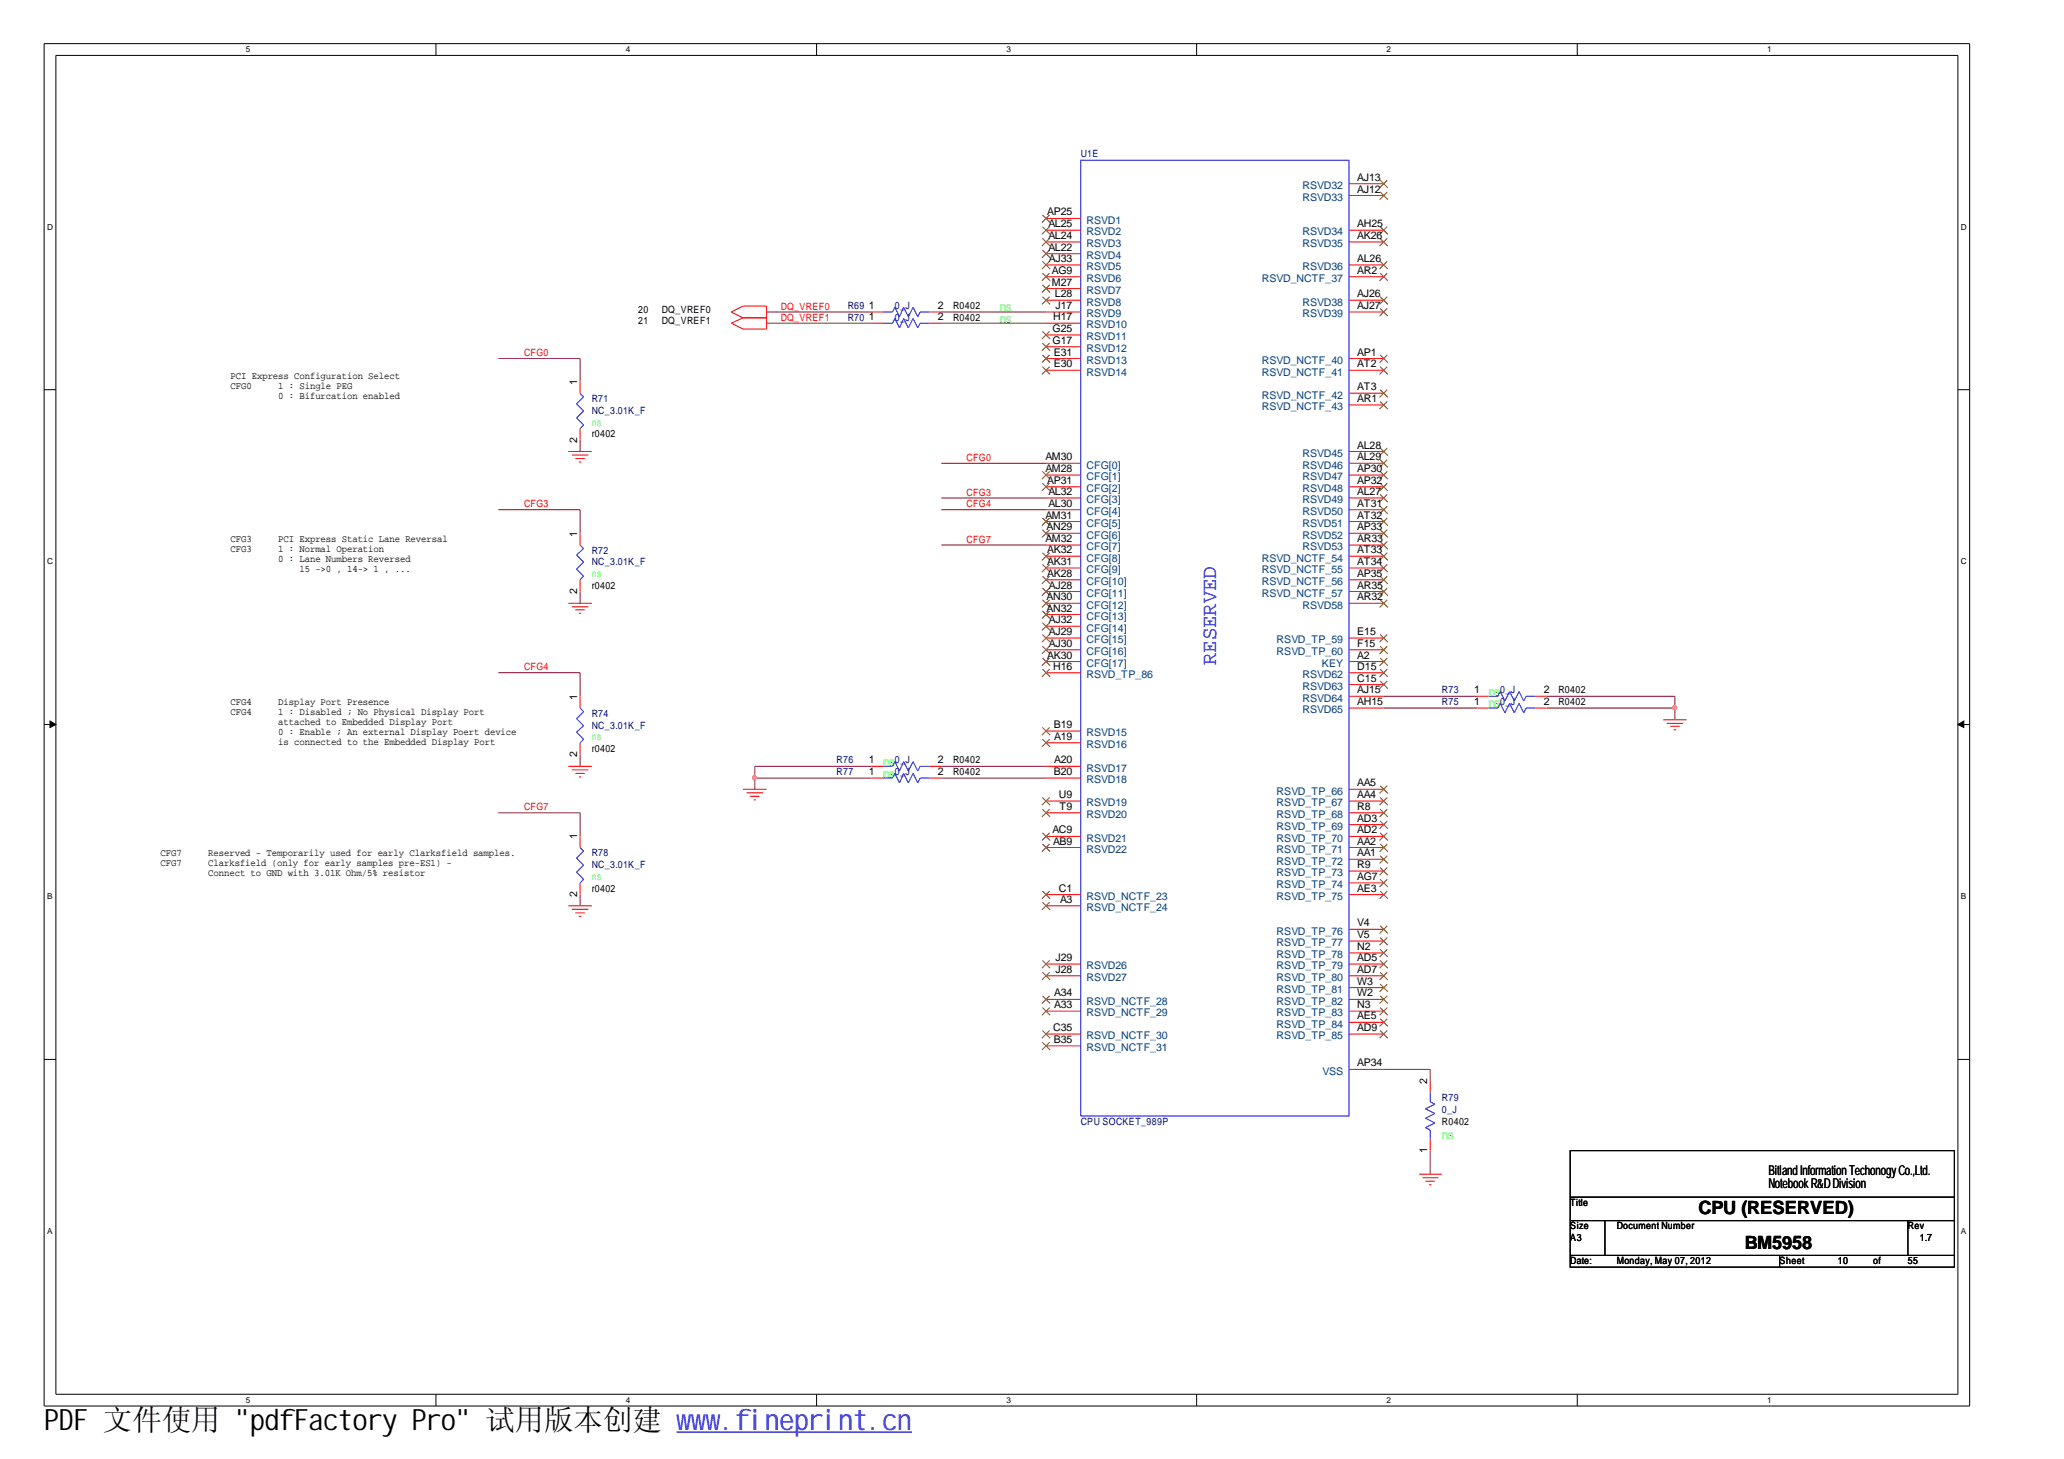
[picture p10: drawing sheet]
<svg xmlns="http://www.w3.org/2000/svg" width="297mm" height="210mm" viewBox="0 0 297 210" stroke-linecap="round" stroke-linejoin="round" font-family="sans-serif">
<path d="M6.3 6.3h277.2v196h-277.2zM8 8h273.8v192.6h-273.8z" fill="none" stroke="#000" stroke-width=".14"/>
<g fill="#fff">
<path d="M35.4 6.4h.6v1.4h-.6z"/>
<path d="M35.4 200.8h.6v1.3h-.6z"/>
</g>
<path d="M62.7 6.3v1.7M62.7 200.6v1.7" fill="none" stroke="#000" stroke-width=".14"/>
<g fill="#fff">
<path d="M90.1 6.4h.6v1.4h-.6z"/>
<path d="M90.1 200.8h.6v1.3h-.6z"/>
</g>
<path d="M117.5 6.3v1.7M117.5 200.6v1.7" fill="none" stroke="#000" stroke-width=".14"/>
<g fill="#fff">
<path d="M144.9 6.4h.6v1.4h-.6z"/>
<path d="M144.9 200.8h.6v1.3h-.6z"/>
</g>
<path d="M172.2 6.3v1.7M172.2 200.6v1.7" fill="none" stroke="#000" stroke-width=".14"/>
<g fill="#fff">
<path d="M199.6 6.4h.6v1.4h-.6z"/>
<path d="M199.6 200.8h.6v1.3h-.6z"/>
</g>
<path d="M227 6.3v1.7M227 200.6v1.7" fill="none" stroke="#000" stroke-width=".14"/>
<g fill="#fff">
<path d="M254.3 6.4h.6v1.4h-.6z"/>
<path d="M254.3 200.8h.6v1.3h-.6z"/>
<path d="M6.8 32h.7v1.4h-.7z"/>
<path d="M282.2 32h.8v1.4h-.8z"/>
<path d="M6.8 80.1h.7v1.4h-.7z"/>
<path d="M282.2 80.1h.8v1.4h-.8z"/>
</g>
<path d="M6.3 56.1h1.7M281.8 56.1h1.7" fill="none" stroke="#000" stroke-width=".14"/>
<g fill="#fff">
<path d="M6.8 128.3h.7v1.3h-.7z"/>
<path d="M282.2 128.3h.8v1.3h-.8z"/>
</g>
<path d="M6.3 104.2h1.7M281.8 104.2h1.7" fill="none" stroke="#000" stroke-width=".14"/>
<g fill="#000" stroke="#000" stroke-width=".14">
<path d="M7.2 103.7l.8 .5-.8 .5z" fill-rule="evenodd"/>
<path d="M281.8 104.2l.8-.5v1z" fill-rule="evenodd"/>
</g>
<g fill="#fff">
<path d="M6.8 176.5h.7v1.3h-.7z"/>
<path d="M282.2 176.5h.8v1.3h-.8z"/>
</g>
<path d="M6.3 152.4h1.7M281.8 152.4h1.7M226 165.5h55.3v16.8h-55.3zM226 172.2h55.3M226 175.6h55.3M231 175.6v5M274.6 175.6v5M226 180.6h55.3M256.1 180.6v1.7" fill="none" stroke="#000" stroke-width=".14"/>
<g fill="none" stroke="#800040" stroke-width=".14">
<path d="M71.7 51.6h11.8v3.3M110.3 44.9h15.1M110.3 46.5h15.1M135.5 44.9h15M135.5 46.5h15M71.7 73.3h11.8v3.4M83.5 63.3v1.7M135.5 71.6h15M135.5 73.3h15M135.5 66.6h15M135.5 78.4h15M71.7 96.8h11.8v3.4"/>
<path d="M83.5 85.1v1.7M71.7 116.9h11.8v3.4M83.5 108.6v1.7M108.6 111.9h16.8M125.4 110.3h-16.8v3.3M135.5 111.9h15M135.5 110.3h15M199.1 101.9h13.5M199.1 100.2h13.5M222.6 100.2h18.4v3.4M222.6 101.9h18.4M83.5 128.7v1.6"/>
<path d="M199.1 153.9h6.7v1.6M205.8 165.5v3.4"/>
</g>
<g fill="#f0f" stroke="#f0f" stroke-width=".14">
<circle cx="241" cy="101.8" r=".31"/>
<circle cx="108.6" cy="111.9" r=".31"/>
</g>
<g fill="none" stroke="#f00" stroke-width=".14">
<path d="M150.5 33.1h5M150.5 34.8h5M150.5 38.1h5M150.5 39.8h5M150.5 31.4h5M150.5 36.5h5M194.1 33.1h5M194.1 34.8h5M194.1 38.1h5M194.1 39.8h5M194.1 26.4h5M194.1 28.1h5"/>
<path d="M83.5 54.9v1.7M105.2 44.9l1.7-.9h3.4v3.3h-3.4l-1.7-.8 1.7-.8zM106.9 45.7h3.4M125.4 44.9h1.7M125.4 46.5h1.7M133.8 44.9h1.7M133.8 46.5h1.7M150.5 43.2h5M150.5 44.9h5M150.5 51.6h5M150.5 53.3h5M150.5 41.5h5"/>
<path d="M150.5 46.5h5M150.5 48.2h5M150.5 49.9h5M194.1 43.2h5M194.1 56.6h5M194.1 44.9h5M194.1 51.6h5M194.1 53.3h5M194.1 58.3h5M81.8 65h3.4M82.3 65.5h2.4M82.8 66h1.4"/>
<path d="M83.3 66.5h.4M83.5 61.7v1.6M83.5 76.7v1.7M150.5 66.6h5M150.5 68.3h5M150.5 70h5M150.5 71.6h5M150.5 73.3h5M150.5 75h5M150.5 76.7h5M150.5 78.4h5M194.1 65h5"/>
<path d="M194.1 66.6h5M194.1 68.3h5M194.1 70h5M194.1 71.6h5M194.1 73.3h5M194.1 75h5M194.1 76.7h5M194.1 78.4h5M81.8 86.8h3.4M82.3 87.3h2.4M82.8 87.7h1.4M83.3 88.2h.4"/>
<path d="M83.5 83.4v1.7M150.5 86.8h5M150.5 80h5M150.5 81.7h5M150.5 83.4h5M150.5 85.1h5M150.5 88.4h5M150.5 90.1h5M150.5 91.8h5M150.5 93.5h5M150.5 95.2h5M150.5 96.8h5"/>
<path d="M194.1 86.8h5M194.1 80h5M194.1 81.7h5M194.1 83.4h5M194.1 85.1h5M194.1 91.8h5M194.1 93.5h5M194.1 95.2h5M194.1 96.8h5M194.1 98.5h5M81.8 110.3h3.4M82.3 110.8h2.4"/>
<path d="M82.8 111.3h1.4M83.3 111.8h.4M83.5 100.2v1.7M83.5 106.9v1.7M106.9 113.6h3.4M107.4 114.1h2.4M107.9 114.6h1.4M108.5 115.1h.3M125.4 110.3h1.7M125.4 111.9h1.7M133.8 110.3h1.7M133.8 111.9h1.7"/>
<path d="M150.5 110.3h5M150.5 106.9h5M150.5 105.2h5M150.5 111.9h5M150.5 116.9h5M150.5 115.2h5M194.1 113.6h5M194.1 100.2h5M194.1 101.9h5M194.1 116.9h5M194.1 115.2h5M194.1 118.6h5"/>
<path d="M212.6 100.2h1.6M212.6 101.9h1.6M221 100.2h1.6M221 101.9h1.6M239.4 103.6h3.3M239.9 104.1h2.3M240.4 104.5h1.3M240.9 105h.3M81.8 130.3h3.4M82.3 130.8h2.4M82.8 131.3h1.4M83.3 131.8h.4"/>
<path d="M83.5 120.3v1.6M83.5 127v1.7M150.5 130.3h5M150.5 138.7h5M150.5 121.9h5M150.5 120.3h5M150.5 128.7h5M194.1 138.7h5M194.1 121.9h5M194.1 120.3h5M194.1 128.7h5M194.1 123.6h5"/>
<path d="M194.1 125.3h5M194.1 127h5M194.1 133.7h5M194.1 135.4h5M194.1 137.1h5M150.5 148.8h5M150.5 150.5h5M150.5 143.8h5M150.5 145.5h5M150.5 140.4h5M194.1 148.8h5M194.1 143.8h5"/>
<path d="M194.1 145.5h5M194.1 140.4h5M194.1 142.1h5M194.1 147.1h5M194.1 153.9h5M205.8 155.5v1.7M204.2 168.9h3.3M204.7 169.4h2.3M205.1 169.9h1.4M205.7 170.4h.3M205.8 163.8v1.7"/>
</g>
<path d="M155.5 23h38.6v137.5h-38.6zM83.5 56.6l.5 .5-1 1 1 1-1 1 1 1-.5 .6M127.1 44.9h1.3l.4-.7 .7 1.4 .5-1.4 .7 1.4 .7-1.4 .7 1.4 .3-.7h1.4M127.1 46.5h1.3l.4-.7 .7 1.4 .5-1.4 .7 1.4 .7-1.4 .7 1.4 .3-.7h1.4M83.5 78.4l.5 .5-1 1 1 1-1 1 1 1-.5 .5M83.5 101.9l.5 .5-1 1 1 1-1 .9 1 1.1-.5 .5M127.1 110.3h1.3l.4-.7 .7 1.3 .5-1.3 .7 1.3 .7-1.3 .7 1.3 .3-.6h1.4M127.1 111.9h1.3l.4-.6 .7 1.3 .5-1.3 .7 1.3 .7-1.3 .7 1.3 .3-.7h1.4M214.2 100.2h1.4l.3-.7 .7 1.4 .7-1.4 .6 1.4 .7-1.4 .7 1.4 .3-.7h1.4M214.2 101.9h1.4l.3-.7 .7 1.3 .7-1.3 .6 1.3 .7-1.3 .7 1.3 .3-.6h1.4M83.5 121.9l.5 .5-1 1.1 1 1-1 1 1 1-.5 .5M205.8 157.2v1.3l.7 .3-1.4 .7 1.4 .7-1.4 .7 1.4 .7-1.4 .6 .7 .4v1.2" fill="none" stroke="#00f" stroke-width=".14"/>
<g fill="none" stroke="#804000" stroke-width=".14">
<path d="M150 30.9l1.1 1.1M150 32.6l1.1 1.1M150 34.3l1.1 1.1M150 36l1.1 1.1M150 37.6l1.1 1.1M150 39.3l1.1 1.1M151 30.9l-1.1 1.1M151 32.6l-1.1 1.1M151 34.3l-1.1 1.1M151 36l-1.1 1.1M151 37.6l-1.1 1.1M151 39.3l-1.1 1.1"/>
<path d="M198.6 32.6l1.1 1.1M198.6 34.3l1.1 1.1M198.6 37.6l1.1 1.1M198.6 39.3l1.1 1.1M198.6 25.9l1.1 1.1M198.6 27.6l1.1 1.1M199.6 27.6l-1.1 1.1M199.6 32.6l-1.1 1.1M199.6 34.3l-1.1 1.1M199.6 37.6l-1.1 1.1M199.6 39.3l-1.1 1.1M199.6 25.9l-1.1 1.1"/>
<path d="M150 41l1.1 1.1M150 42.7l1.1 1.1M150 47.7l1.1 1.1M150 49.4l1.1 1.1M150 51.1l1.1 1.1M150 52.8l1.1 1.1M151 41l-1.1 1.1M151 42.7l-1.1 1.1M151 47.7l-1.1 1.1M151 49.4l-1.1 1.1M151 51.1l-1.1 1.1M151 52.8l-1.1 1.1"/>
<path d="M198.6 42.7l1.1 1.1M198.6 56.1l1.1 1.1M198.6 44.4l1.1 1.1M198.6 51.1l1.1 1.1M198.6 52.8l1.1 1.1M198.6 57.8l1.1 1.1M199.6 42.7l-1.1 1.1M199.6 56.1l-1.1 1.1M199.6 44.4l-1.1 1.1M199.6 51.1l-1.1 1.1M199.6 52.8l-1.1 1.1M199.6 57.8l-1.1 1.1"/>
<path d="M150 67.8l1.1 1.1M150 69.5l1.1 1.1M150 74.5l1.1 1.1M150 76.2l1.1 1.1M150 79.5l1.1 1.1M151 67.8l-1.1 1.1M151 69.5l-1.1 1.1M151 74.5l-1.1 1.1M151 76.2l-1.1 1.1M151 79.5l-1.1 1.1M198.6 64.4l1.1 1.1M198.6 66.1l1.1 1.1"/>
<path d="M198.6 67.8l1.1 1.1M198.6 69.5l1.1 1.1M198.6 71.1l1.1 1.1M198.6 72.8l1.1 1.1M198.6 74.5l1.1 1.1M198.6 76.2l1.1 1.1M198.6 77.9l1.1 1.1M198.6 79.5l1.1 1.1M199.6 64.4l-1.1 1.1M199.6 66.1l-1.1 1.1M199.6 67.8l-1.1 1.1M199.6 69.5l-1.1 1.1"/>
<path d="M199.6 71.1l-1.1 1.1M199.6 72.8l-1.1 1.1M199.6 74.5l-1.1 1.1M199.6 76.2l-1.1 1.1M199.6 77.9l-1.1 1.1M199.6 79.5l-1.1 1.1M150 81.2l1.1 1.1M150 82.9l1.1 1.1M150 84.6l1.1 1.1M150 86.3l1.1 1.1M150 87.9l1.1 1.1M150 89.6l1.1 1.1"/>
<path d="M150 91.3l1.1 1.1M150 93l1.1 1.1M150 94.7l1.1 1.1M150 96.3l1.1 1.1M151 81.2l-1.1 1.1M151 82.9l-1.1 1.1M151 84.6l-1.1 1.1M151 86.3l-1.1 1.1M151 87.9l-1.1 1.1M151 89.6l-1.1 1.1M151 91.3l-1.1 1.1M151 93l-1.1 1.1"/>
<path d="M151 94.7l-1.1 1.1M151 96.3l-1.1 1.1M198.6 81.2l1.1 1.1M198.6 82.9l1.1 1.1M198.6 84.6l1.1 1.1M198.6 86.3l1.1 1.1M198.6 91.3l1.1 1.1M198.6 93l1.1 1.1M198.6 94.7l1.1 1.1M198.6 96.3l1.1 1.1M198.6 98l1.1 1.1M199.6 81.2l-1.1 1.1"/>
<path d="M199.6 82.9l-1.1 1.1M199.6 84.6l-1.1 1.1M199.6 86.3l-1.1 1.1M199.6 91.3l-1.1 1.1M199.6 93l-1.1 1.1M199.6 94.7l-1.1 1.1M199.6 96.3l-1.1 1.1M199.6 98l-1.1 1.1M150 106.4l1.1 1.1M150 104.7l1.1 1.1M150 116.4l1.1 1.1M150 114.7l1.1 1.1"/>
<path d="M150 119.8l1.1 1.1M151 104.7l-1.1 1.1M151 106.4l-1.1 1.1M151 114.7l-1.1 1.1M151 116.4l-1.1 1.1M151 119.8l-1.1 1.1M198.6 113l1.1 1.1M198.6 114.7l1.1 1.1M198.6 116.4l1.1 1.1M198.6 118.1l1.1 1.1M198.6 119.8l1.1 1.1M199.6 113l-1.1 1.1"/>
<path d="M199.6 114.7l-1.1 1.1M199.6 116.4l-1.1 1.1M199.6 118.1l-1.1 1.1M199.6 119.8l-1.1 1.1M150 139.9l1.1 1.1M150 138.2l1.1 1.1M150 121.4l1.1 1.1M150 128.2l1.1 1.1M150 129.8l1.1 1.1M151 129.8l-1.1 1.1M151 139.9l-1.1 1.1M151 138.2l-1.1 1.1"/>
<path d="M151 121.4l-1.1 1.1M151 128.2l-1.1 1.1M198.6 121.4l1.1 1.1M198.6 123.1l1.1 1.1M198.6 124.8l1.1 1.1M198.6 126.5l1.1 1.1M198.6 128.2l1.1 1.1M198.6 133.2l1.1 1.1M198.6 134.9l1.1 1.1M198.6 136.6l1.1 1.1M198.6 138.2l1.1 1.1M198.6 139.9l1.1 1.1"/>
<path d="M199.6 121.4l-1.1 1.1M199.6 123.1l-1.1 1.1M199.6 124.8l-1.1 1.1M199.6 126.5l-1.1 1.1M199.6 128.2l-1.1 1.1M199.6 133.2l-1.1 1.1M199.6 134.9l-1.1 1.1M199.6 136.6l-1.1 1.1M199.6 138.2l-1.1 1.1M199.6 139.9l-1.1 1.1M150 148.3l1.1 1.1M150 150l1.1 1.1"/>
<path d="M150 143.3l1.1 1.1M150 145l1.1 1.1M151 148.3l-1.1 1.1M151 150l-1.1 1.1M151 143.3l-1.1 1.1M151 145l-1.1 1.1M198.6 141.6l1.1 1.1M198.6 143.3l1.1 1.1M198.6 145l1.1 1.1M198.6 146.6l1.1 1.1M198.6 148.3l1.1 1.1M199.6 141.6l-1.1 1.1"/>
<path d="M199.6 143.3l-1.1 1.1M199.6 145l-1.1 1.1M199.6 146.6l-1.1 1.1M199.6 148.3l-1.1 1.1"/>
</g>
<path d="M97.4 206h33.8" fill="none" stroke="#00f" stroke-width=".18"/>
<text font-size="4.2" x="6.3" y="205.7">PDF 文件使用 &quot;pdfFactory Pro&quot; 试用版本创建 www.fineprint.cn</text>
<text font-size="3.1" fill="#00f" x="175" y="95.7" transform="rotate(-90 175 95.7)">RESERVED</text>
<g font-size="2.6">
<text x="244.4" y="174.7">CPU (RESERVED)</text>
<text x="251.1" y="179.8">BM5958</text>
</g>
<g font-size="1.9">
<text x="254.5" y="169">BitlandInformationTechonogyCo.,Ltd.</text>
<text x="254.5" y="171">NotebookR&amp;DDivision</text>
</g>
<g font-size="1.8" fill="#0f0">
<text x="143.8" y="44.8">ns</text>
<text x="143.8" y="46.5">ns</text>
<text x="214.2" y="100.1">ns</text>
<text x="214.2" y="101.8">ns</text>
<text x="127.1" y="110.2">ns</text>
<text x="127.1" y="111.9">ns</text>
<text x="207.5" y="163.8">ns</text>
</g>
<g font-size="1.5" fill="#004080">
<text x="187.5" y="27.2">RSVD32</text>
<text x="187.5" y="28.9">RSVD33</text>
<text x="156.4" y="32.2">RSVD1</text>
<text x="156.4" y="33.9">RSVD2</text>
<text x="156.4" y="35.6">RSVD3</text>
<text x="187.5" y="33.9">RSVD34</text>
<text x="187.5" y="35.6">RSVD35</text>
<text x="156.4" y="37.3">RSVD4</text>
<text x="156.4" y="38.9">RSVD5</text>
<text x="156.4" y="40.6">RSVD6</text>
<text x="181.6" y="40.6">RSVD_NCTF_37</text>
<text x="187.5" y="38.9">RSVD36</text>
<text x="156.4" y="42.3">RSVD7</text>
<text x="156.4" y="44">RSVD8</text>
<text x="156.4" y="45.6">RSVD9</text>
<text x="156.4" y="47.3">RSVD10</text>
<text x="187.5" y="44">RSVD38</text>
<text x="187.5" y="45.6">RSVD39</text>
<text x="156.4" y="49">RSVD11</text>
<text x="156.4" y="50.6">RSVD12</text>
<text x="156.4" y="52.3">RSVD13</text>
<text x="181.6" y="52.3">RSVD_NCTF_40</text>
<text x="156.4" y="54">RSVD14</text>
<text x="181.6" y="57.3">RSVD_NCTF_42</text>
<text x="181.6" y="54">RSVD_NCTF_41</text>
<text x="181.6" y="59">RSVD_NCTF_43</text>
<text x="187.5" y="65.7">RSVD45</text>
<text x="156.4" y="67.4">CFG[0]</text>
<text x="156.4" y="69.1">CFG[1]</text>
<text x="156.4" y="70.8">CFG[2]</text>
<text x="187.5" y="67.4">RSVD46</text>
<text x="187.5" y="69.1">RSVD47</text>
<text x="187.5" y="70.8">RSVD48</text>
<text x="156.4" y="72.4">CFG[3]</text>
<text x="156.4" y="74.1">CFG[4]</text>
<text x="156.4" y="75.8">CFG[5]</text>
<text x="156.4" y="77.5">CFG[6]</text>
<text x="187.5" y="72.4">RSVD49</text>
<text x="187.5" y="74.1">RSVD50</text>
<text x="187.5" y="75.8">RSVD51</text>
<text x="187.5" y="77.5">RSVD52</text>
<text x="156.4" y="79.2">CFG[7]</text>
<text x="156.4" y="80.8">CFG[8]</text>
<text x="156.4" y="82.5">CFG[9]</text>
<text x="181.6" y="80.8">RSVD_NCTF_54</text>
<text x="181.6" y="82.5">RSVD_NCTF_55</text>
<text x="187.5" y="79.2">RSVD53</text>
<text x="156.4" y="84.2">CFG[10]</text>
<text x="156.4" y="85.9">CFG[11]</text>
<text x="156.4" y="87.6">CFG[12]</text>
<text x="156.4" y="89.2">CFG[13]</text>
<text x="181.6" y="84.2">RSVD_NCTF_56</text>
<text x="181.6" y="85.9">RSVD_NCTF_57</text>
<text x="187.5" y="87.6">RSVD58</text>
<text x="156.4" y="90.9">CFG[14]</text>
<text x="156.4" y="92.6">CFG[15]</text>
<text x="156.4" y="94.2">CFG[16]</text>
<text x="156.4" y="95.9">CFG[17]</text>
<text x="183.7" y="92.6">RSVD_TP_59</text>
<text x="183.7" y="94.2">RSVD_TP_60</text>
<text x="190.2" y="95.9">KEY</text>
<text x="156.4" y="97.6">RSVD_TP_86</text>
<text x="187.5" y="97.6">RSVD62</text>
<text x="187.5" y="99.2">RSVD63</text>
<text x="187.5" y="100.9">RSVD64</text>
<text x="156.4" y="107.6">RSVD16</text>
<text x="156.4" y="105.9">RSVD15</text>
<text x="187.5" y="102.6">RSVD65</text>
<text x="156.4" y="111">RSVD17</text>
<text x="156.4" y="112.7">RSVD18</text>
<text x="156.4" y="117.7">RSVD20</text>
<text x="156.4" y="116">RSVD19</text>
<text x="183.7" y="114.3">RSVD_TP_66</text>
<text x="183.7" y="116">RSVD_TP_67</text>
<text x="183.7" y="117.7">RSVD_TP_68</text>
<text x="183.7" y="119.4">RSVD_TP_69</text>
<text x="156.4" y="122.7">RSVD22</text>
<text x="156.4" y="121.1">RSVD21</text>
<text x="183.7" y="122.7">RSVD_TP_71</text>
<text x="183.7" y="124.4">RSVD_TP_72</text>
<text x="183.7" y="121.1">RSVD_TP_70</text>
<text x="156.4" y="129.5">RSVD_NCTF_23</text>
<text x="156.4" y="131.1">RSVD_NCTF_24</text>
<text x="183.7" y="126.1">RSVD_TP_73</text>
<text x="183.7" y="127.8">RSVD_TP_74</text>
<text x="183.7" y="129.5">RSVD_TP_75</text>
<text x="183.7" y="134.5">RSVD_TP_76</text>
<text x="183.7" y="136.2">RSVD_TP_77</text>
<text x="183.7" y="137.9">RSVD_TP_78</text>
<text x="156.4" y="141.2">RSVD27</text>
<text x="156.4" y="139.5">RSVD26</text>
<text x="183.7" y="142.8">RSVD_TP_81</text>
<text x="183.7" y="139.5">RSVD_TP_79</text>
<text x="183.7" y="141.2">RSVD_TP_80</text>
<text x="156.4" y="149.5">RSVD_NCTF_30</text>
<text x="156.4" y="144.5">RSVD_NCTF_28</text>
<text x="156.4" y="146.2">RSVD_NCTF_29</text>
<text x="183.7" y="144.5">RSVD_TP_82</text>
<text x="183.7" y="146.2">RSVD_TP_83</text>
<text x="183.7" y="147.8">RSVD_TP_84</text>
<text x="183.7" y="149.5">RSVD_TP_85</text>
<text x="156.4" y="151.2">RSVD_NCTF_31</text>
<text x="190.3" y="154.6">VSS</text>
</g>
<g font-size="1.5">
<text x="195.3" y="26">AJ13</text>
<text x="195.3" y="27.7">AJ12</text>
<text x="150.7" y="31">AP25</text>
<text x="150.9" y="32.7">AL25</text>
<text x="150.9" y="34.4">AL24</text>
<text x="195.3" y="32.7">AH25</text>
<text x="195.3" y="34.4">AK26</text>
<text x="150.9" y="36.1">AL22</text>
<text x="151" y="37.7">AJ33</text>
<text x="151.4" y="39.4">AG9</text>
<text x="151.4" y="41.1">M27</text>
<text x="195.3" y="37.7">AL26</text>
<text x="195.3" y="39.4">AR2</text>
<text x="125.1" y="44.5">1</text>
<text x="125.1" y="46.1">1</text>
<text x="135" y="44.5">2</text>
<text x="135" y="46.1">2</text>
<text x="151.5" y="47.8">G25</text>
<text x="151.6" y="46.1">H17</text>
<text x="151.8" y="42.8">L28</text>
<text x="151.9" y="44.5">J17</text>
<text x="195.3" y="42.8">AJ26</text>
<text x="195.3" y="44.5">AJ27</text>
<text x="151.5" y="49.5">G17</text>
<text x="151.6" y="51.2">E31</text>
<text x="151.6" y="52.8">E30</text>
<text x="195.3" y="51.2">AP1</text>
<text x="195.3" y="52.8">AT2</text>
<text x="83.1" y="55.4" transform="rotate(-90 83.1 55.4)">1</text>
<text x="195.3" y="56.1">AT3</text>
<text x="195.3" y="57.8">AR1</text>
<text x="83.1" y="63.7" transform="rotate(-90 83.1 63.7)">2</text>
<text x="195.3" y="64.5">AL28</text>
<text x="150.5" y="66.2">AM30</text>
<text x="150.5" y="67.9">AM28</text>
<text x="150.7" y="69.6">AP31</text>
<text x="150.9" y="71.2">AL32</text>
<text x="195.3" y="66.2">AL29</text>
<text x="195.3" y="67.9">AP30</text>
<text x="195.3" y="69.6">AP32</text>
<text x="195.3" y="71.2">AL27</text>
<text x="83.1" y="77.2" transform="rotate(-90 83.1 77.2)">1</text>
<text x="150.5" y="74.6">AM31</text>
<text x="150.5" y="78">AM32</text>
<text x="150.6" y="76.3">AN29</text>
<text x="150.9" y="72.9">AL30</text>
<text x="195.3" y="72.9">AT31</text>
<text x="195.3" y="74.6">AT32</text>
<text x="195.3" y="76.3">AP33</text>
<text x="195.3" y="78">AR33</text>
<text x="150.7" y="79.6">AK32</text>
<text x="150.7" y="81.3">AK31</text>
<text x="150.7" y="83">AK28</text>
<text x="195.3" y="79.6">AT33</text>
<text x="195.3" y="81.3">AT34</text>
<text x="195.3" y="83">AP35</text>
<text x="83.1" y="85.4" transform="rotate(-90 83.1 85.4)">2</text>
<text x="150.6" y="86.4">AN30</text>
<text x="150.6" y="88">AN32</text>
<text x="151" y="84.7">AJ28</text>
<text x="151" y="89.7">AJ32</text>
<text x="195.3" y="84.7">AR35</text>
<text x="195.3" y="86.4">AR32</text>
<text x="150.7" y="94.8">AK30</text>
<text x="151" y="91.4">AJ29</text>
<text x="151" y="93.1">AJ30</text>
<text x="195.3" y="91.4">E15</text>
<text x="195.3" y="93.1">F15</text>
<text x="195.3" y="94.8">A2</text>
<text x="83.1" y="100.7" transform="rotate(-90 83.1 100.7)">1</text>
<text x="151.6" y="96.4">H16</text>
<text x="195.3" y="96.4">D15</text>
<text x="195.3" y="98.1">C15</text>
<text x="195.3" y="99.8">AJ15</text>
<text x="195.3" y="101.4">AH15</text>
<text x="212.2" y="99.8">1</text>
<text x="212.2" y="101.4">1</text>
<text x="222.2" y="99.8">2</text>
<text x="222.2" y="101.4">2</text>
<text x="151.6" y="104.7">B19</text>
<text x="151.7" y="106.4">A19</text>
<text x="83.1" y="108.9" transform="rotate(-90 83.1 108.9)">2</text>
<text x="125.1" y="109.8">1</text>
<text x="125.1" y="111.5">1</text>
<text x="135" y="109.8">2</text>
<text x="135" y="111.5">2</text>
<text x="151.6" y="111.5">B20</text>
<text x="151.7" y="109.8">A20</text>
<text x="195.3" y="113.1">AA5</text>
<text x="151.5" y="119.9">AC9</text>
<text x="152.4" y="114.8">U9</text>
<text x="152.5" y="116.5">T9</text>
<text x="195.3" y="114.8">AA4</text>
<text x="195.3" y="116.5">R8</text>
<text x="195.3" y="118.2">AD3</text>
<text x="195.3" y="119.9">AD2</text>
<text x="83.1" y="120.7" transform="rotate(-90 83.1 120.7)">1</text>
<text x="151.6" y="121.5">AB9</text>
<text x="195.3" y="121.5">AA2</text>
<text x="195.3" y="123.2">AA1</text>
<text x="195.3" y="124.9">R9</text>
<text x="83.1" y="129" transform="rotate(-90 83.1 129)">2</text>
<text x="152.4" y="128.3">C1</text>
<text x="152.6" y="129.9">A3</text>
<text x="195.3" y="126.6">AG7</text>
<text x="195.3" y="128.3">AE3</text>
<text x="195.3" y="133.3">V4</text>
<text x="195.3" y="135">V5</text>
<text x="195.3" y="136.7">N2</text>
<text x="151.7" y="143.4">A34</text>
<text x="151.9" y="140">J28</text>
<text x="151.9" y="138.3">J29</text>
<text x="195.3" y="141.7">W3</text>
<text x="195.3" y="143.4">W2</text>
<text x="195.3" y="138.3">AD5</text>
<text x="195.3" y="140">AD7</text>
<text x="151.6" y="148.4">C35</text>
<text x="151.7" y="145">A33</text>
<text x="195.3" y="145">N3</text>
<text x="195.3" y="146.7">AE5</text>
<text x="195.3" y="148.4">AD9</text>
<text x="151.6" y="150">B35</text>
<text x="195.3" y="153.4">AP34</text>
<text x="205.4" y="156" transform="rotate(-90 205.4 156)">2</text>
<text x="205.4" y="165.9" transform="rotate(-90 205.4 165.9)">1</text>
</g>
<g font-size="1.4" fill="#000080">
<text x="155.5" y="22.6">U1E</text>
<text x="122" y="44.5">R69</text>
<text x="122" y="46.2">R70</text>
<text x="128.8" y="44.5">0_J</text>
<text x="128.8" y="46.2">0_J</text>
<text x="85.2" y="57.8">R71</text>
<text x="85.2" y="59.5">NC_3.01K_F</text>
<text x="85.2" y="79.7">R72</text>
<text x="85.2" y="81.3">NC_3.01K_F</text>
<text x="207.5" y="99.8">R73</text>
<text x="207.5" y="101.4">R75</text>
<text x="215.9" y="99.8">0_J</text>
<text x="215.9" y="101.4">0_J</text>
<text x="85.2" y="103.1">R74</text>
<text x="85.2" y="104.8">NC_3.01K_F</text>
<text x="120.4" y="109.8">R76</text>
<text x="120.4" y="111.5">R77</text>
<text x="128.8" y="109.8">0_J</text>
<text x="128.8" y="111.5">0_J</text>
<text x="85.2" y="123.2">R78</text>
<text x="85.2" y="124.9">NC_3.01K_F</text>
<text x="155.5" y="161.8">CPU SOCKET_989P</text>
<text x="207.5" y="158.4">R79</text>
<text x="207.5" y="160.1">0_J</text>
</g>
<g font-size="1.4">
<text x="91.9" y="45">20</text>
<text x="91.9" y="46.7">21</text>
<text x="95.2" y="45">DQ_VREF0</text>
<text x="95.2" y="46.7">DQ_VREF1</text>
<text x="137.2" y="44.5">R0402</text>
<text x="137.2" y="46.2">R0402</text>
<text x="33.2" y="54.5">PCI Express Configuration Select</text>
<text x="33.2" y="56">CFG0</text>
<text x="40" y="56">1 : Single PEG</text>
<text x="40" y="57.4">0 : Bifurcation enabled</text>
<text x="85.2" y="62.9">r0402</text>
<text x="33.2" y="78">CFG3</text>
<text x="40" y="78">PCI Express Static Lane Reversal</text>
<text x="33.2" y="79.4">CFG3</text>
<text x="40" y="79.4">1 : Normal Operation</text>
<text x="40" y="80.9">0 : Lane Numbers Reversed</text>
<text x="43.1" y="82.3">15 -&gt;0 , 14-&gt; 1 , ...</text>
<text x="85.2" y="84.7">r0402</text>
<text x="33.2" y="101.4">CFG4</text>
<text x="40" y="101.4">Display Port Presence</text>
<text x="224.3" y="99.8">R0402</text>
<text x="224.3" y="101.4">R0402</text>
<text x="33.2" y="102.9">CFG4</text>
<text x="40" y="102.9">1 : Disabled ; No Physical Display Port</text>
<text x="40" y="104.3">attached to Embedded Display Port</text>
<text x="40" y="105.8">0 : Enable ; An external Display Poert device</text>
<text x="40" y="107.2">is connected to the Embedded Display Port</text>
<text x="85.2" y="108.1">r0402</text>
<text x="137.2" y="109.8">R0402</text>
<text x="137.2" y="111.5">R0402</text>
<text x="23.1" y="123.2">CFG7</text>
<text x="23.1" y="124.6">CFG7</text>
<text x="30" y="123.2">Reserved - Temporarily used for early Clarksfield samples.</text>
<text x="30" y="124.6">Clarksfield (only for early samples pre-ES1) -</text>
<text x="30" y="126.1">Connect to GND with 3.01K Ohm/5% resistor</text>
<text x="85.2" y="128.3">r0402</text>
<text x="207.5" y="161.8">R0402</text>
<text x="226" y="173.5">Title</text>
<text x="226" y="176.9">Size</text>
<text x="226" y="178.6">A3</text>
<text x="232.7" y="176.9">Document Number</text>
<text x="274.6" y="176.9">Rev</text>
<text x="276.3" y="178.6">1.7</text>
<text x="226" y="181.9">Date:</text>
<text x="232.7" y="181.9">Monday, May 07, 2012</text>
<text x="256.1" y="181.9">Sheet</text>
<text x="264.5" y="181.9">10</text>
<text x="269.6" y="181.9">of</text>
<text x="274.6" y="181.9">55</text>
</g>
<g font-size="1.4" fill="#f00">
<text x="112.4" y="44.5">DQ_VREF0</text>
<text x="112.4" y="46.2">DQ_VREF1</text>
<text x="75.4" y="51.2">CFG0</text>
<text x="139.1" y="71.3">CFG3</text>
<text x="139.1" y="66.3">CFG0</text>
<text x="75.4" y="73">CFG3</text>
<text x="139.1" y="73">CFG4</text>
<text x="139.1" y="78.1">CFG7</text>
<text x="75.4" y="96.4">CFG4</text>
<text x="75.4" y="116.6">CFG7</text>
</g>
<g font-size="1.4" fill="#0f0">
<text x="85.2" y="61.2">ns</text>
<text x="85.2" y="83">ns</text>
<text x="85.2" y="106.4">ns</text>
<text x="85.2" y="126.6">ns</text>
</g>
<g font-size="1.2">
<text x="35.4" y="7.5">5</text>
<text x="90.1" y="7.5">4</text>
<text x="144.9" y="7.5">3</text>
<text x="199.6" y="7.5">2</text>
<text x="254.3" y="7.5">1</text>
<text x="6.8" y="33.1">D</text>
<text x="282.2" y="33.1">D</text>
<text x="6.8" y="81.2">C</text>
<text x="282.2" y="81.2">C</text>
<text x="6.8" y="129.4">B</text>
<text x="282.2" y="129.4">B</text>
<text x="6.8" y="177.6">A</text>
<text x="282.2" y="177.6">A</text>
<text x="35.4" y="201.9">5</text>
<text x="90.1" y="201.9">4</text>
<text x="144.9" y="201.9">3</text>
<text x="199.6" y="201.9">2</text>
<text x="254.3" y="201.9">1</text>
</g>
</svg>
